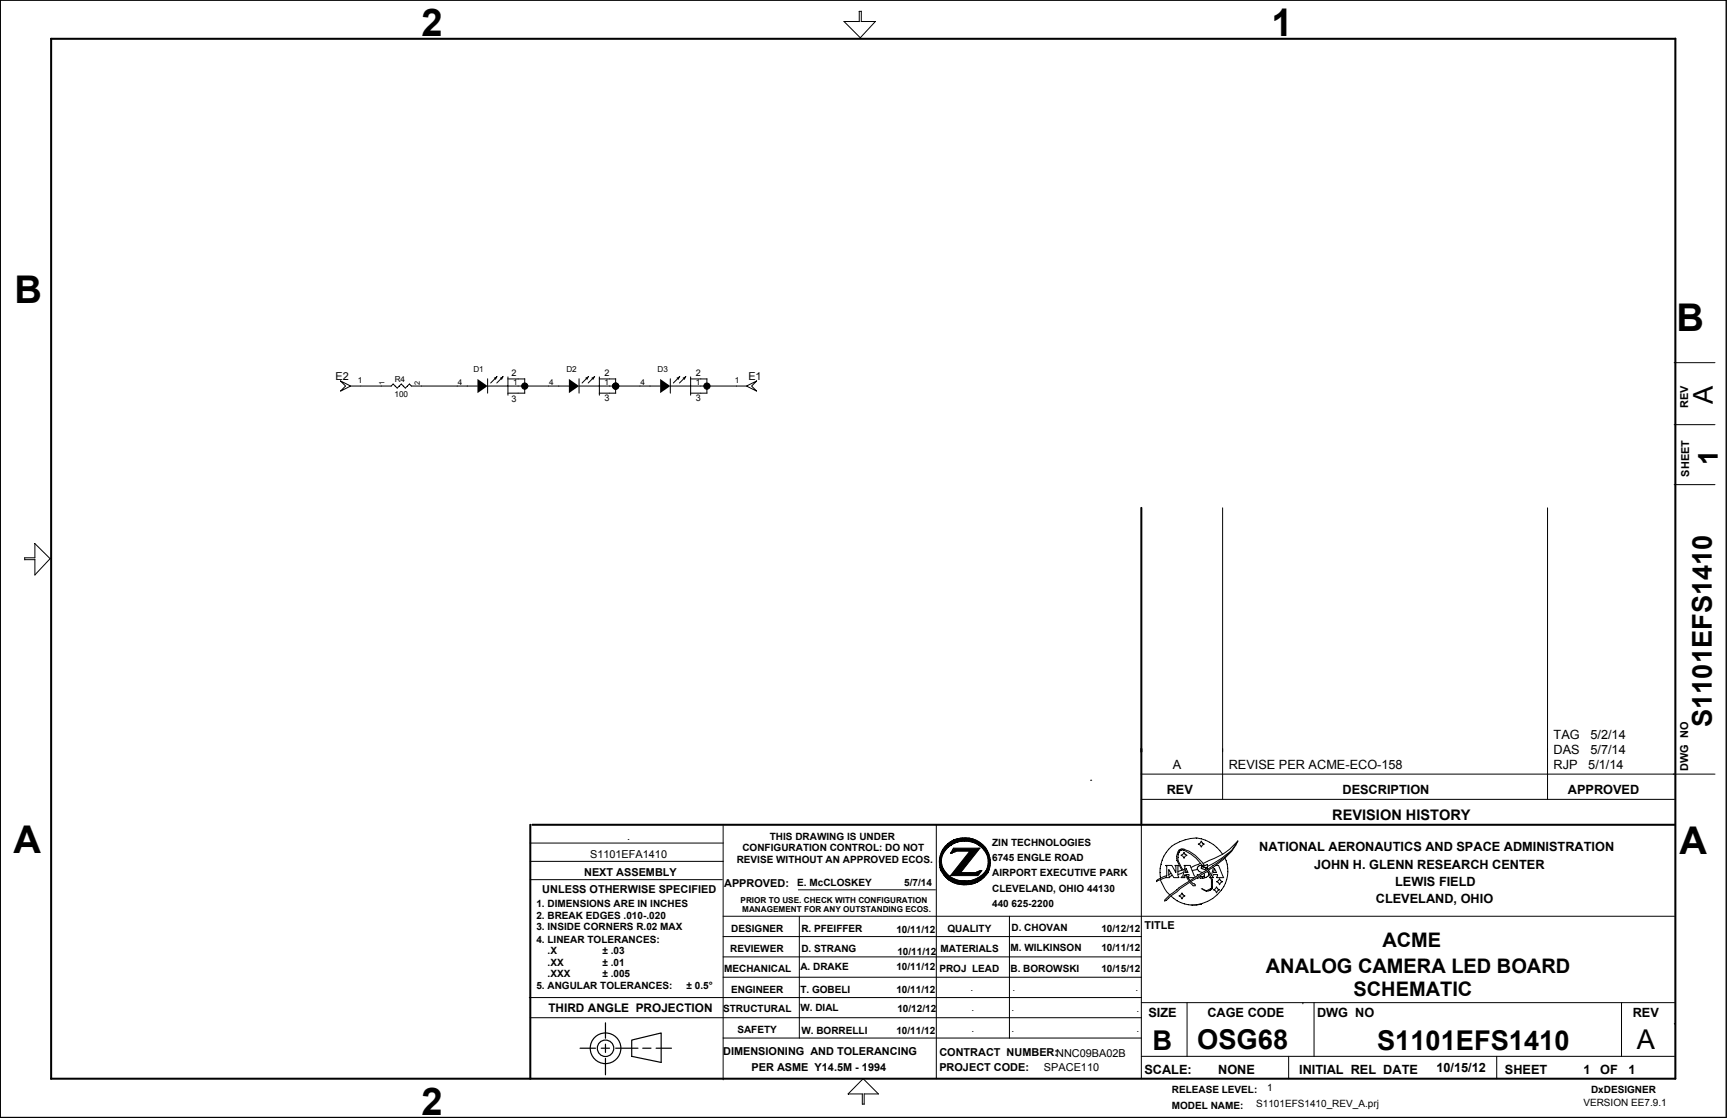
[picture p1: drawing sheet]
<svg xmlns="http://www.w3.org/2000/svg" width="432mm" height="279mm" viewBox="0 0 432 279" stroke-linecap="round" stroke-linejoin="round" font-family="sans-serif">
<g fill="none" stroke="#000" stroke-width=".25">
<path d="M.1 0h431.5v279.3h-431.5zM211 5.4h3.8M214.8 2.8h.5v2.6h3.6l-3.8 4-4.1-4M214.8 2.8v2.6M85.1 95.2l2.6 1.3-2.6 1.2 1.3-1.2zM87.6 96.5h10.2M97.8 96.5l.5-.5 1 1 1-1 1 1 1.1-1 .5 .5M102.8 96.5h16.6M121.9 94.7v3.6M124.2 94.2l-1.5 1.5M125.7 94.2l-1.5 1.5M127 96.5h15.2"/>
<path d="M127 94.7h4.2M127 94.2v2.3h-5.1M127 96.4v2.4M131.2 94.7v3.6h-4.2M144.8 94.7v3.6M147.1 94.2l-1.6 1.5M148.6 94.2l-1.5 1.5M149.8 94.7h4.2M149.8 98.3h4.2M149.9 94.2v2.3h-5.1M153.9 94.7v3.6M165.1 96.5h-15.3l.1 2.3"/>
<path d="M167.6 94.7v3.6M169.9 94.2l-1.5 1.5M171.4 94.2l-1.5 1.5M172.6 96.5h14.1M172.6 94.7h4.2M172.7 94.2v2.3h-5.1M172.7 96.4v2.4M176.7 94.7l.1 3.6h-4.2M186.6 96.5l2.6-1.3-1.3 1.3 1.3 1.2zM418.6 90.6h10.2M418.6 106.1h10.2M6.1 139.4h2.6"/>
<path d="M6.2 139.4v.5h2.5v3.8l3.8-4.1-3.8-3.8v3.6M305.7 126.9v72.9M386.9 126.9v72.9M418.6 121.1h10.2M272.7 195h.3M285.3 193.5h143.5M285.4 199.8h133.3M132.6 219.8h48M132.6 215.3h48.2M132.6 210.7h48.2M180.8 206.4v63.5M234.1 206.1v63.5"/>
<path d="M235.1 216.8v.5l.5 .5M235.9 213.2a4.6 4.6 0 0 0 2.7 6.5l.8 .3 1.9 .1M235.9 213.2a6.1 6.1 0 0 1 6-3 6.1 6.1 0 0 1 5.1 4.4l.1 .6M235.9 213.2h.1M238.2 213l-.5 .2h.5M238.2 218.6l-.5 .2M238.4 212h6.6l-4.8 6.1h3.8l1-.5h.5l-1 1.2h-6.8l4.8-6.1h-3.3l-1.5 .5zM238.4 212l-.2 .5M240.5 210.2h1.3M241.2 209.4a6 6 0 0 1 5.5 9.2 6.7 6.7 0 0 1-5.5 2.5M241.2 209.4a5.9 5.9 0 0 0-6.3 5.9 5.9 5.9 0 0 0 6.4 5.8M244.2 218.3h.3"/>
<path d="M244.8 212l-.3 .2M246.3 212l.2 .2M246.5 212v.3M247.1 215.2a4.9 4.9 0 0 1-5.9 4.9M285.4 206.1v63.5M290.2 219.8v.3a9.2 9.2 0 0 0 2.3 3.5M291.7 216.5l-.2-.2h1.5l1 1.8v-1.6l-.2-.2h1l-.3 .2v2.3l.3 .5h-1.3l-1.3-2v1.5l.3 .5h-1l.2-.5M291.7 218.8l-2.3 1-.2 .5 .2-.2 2.1-.8M291.7 216.5v2.3M292.7 218.3l-.5 .3M293 218.8l-.5 .3M294.8 213a4 4 0 0 0 1 4.3"/>
<path d="M294.8 212.9l.4-.4 .6-.1a10.5 10.5 0 0 1 4.8 3.9M294.8 212.9v.1M295.4 212.2h.3a9.6 9.6 0 0 1 5.4 4.1M295.4 212.2a2.22 2.22 0 0 0-1.1 2.8l1.2 2.6M295.8 218.1l-1.3 .5M296 217.3l-1.5 .5M296 213l.3 .5 .5 .2-.5 .3-.3 .5-.2-.5-.5-.3 .5-.2zM296.5 217l.6 1.1h-.8zM296.8 217.8l-.5 .3M298.6 219.3h-1.5l.2-.7h-.8l1.1 1.5M298.8 219.1l-.2-.3-1-2.5h-1.6l.3 .2-.5 2.3-.5 .5h1l-.3-.2 .3-.5 1 1.5M299 209.4a9.1 9.1 0 0 1 6.7 4.1"/>
<path d="M299.1 209.4a8.8 8.8 0 0 0-8.5 5.5 8.2 8.2 0 0 0-.4 4.7M299.3 219.3v.3l.5-.3 1.1 .2M299.3 217.3l-1.2 .3M299.6 218.6h-.3v.2M299.6 210.9l.5-.2 .3-.5 .2 .5 .5 .2-.5 .3-.2 .5-.3-.5zM300.1 215.8l-2.3 1M300.1 218.8a.57 .57 0 0 0 .5 .4 .57 .57 0 0 0 .5-.3M300.4 217l1 .3v.3M300.5 216.5h.4l.2 .3M300.6 216.5l-.2 .5M300.6 218.1a1.38 1.38 0 0 1-1.3-1.1l.3-.5 .3-.2h1.5l.5-.3v1l-.3-.2 1.3 2M301.1 218.3v.5"/>
<path d="M301.1 216.8l-.7 .2M301.1 218.8v.1M301.2 216.7l.2 .2M301.2 216.7l-.1 .1M301.4 216.8v.2l1.2 2.1M301.6 217.6l-6.8 4.3-2.3 1.7-1.3 1.3v.3l1-.8a51.7 51.7 0 0 1 9.8-6.6 .9 .9 0 0 1 .1 1.1 .9 .9 0 0 1-.9 .5l-.3 .1M302.6 219.1l-.2 .2h.2l.3 .5v2.1l-1.3 .7-1.2-.5M303.1 216.3h.3M303.4 216.8l-.5 2-.3 .3M303.7 217l.5 1.1h-.8zM303.9 216.3h.8l1.2 3h-1.7l.2-.7h-1l-.3 .5 .3 .2h-.5l.2 .5v2.1a1.68 1.68 0 0 1-2.5 .2M305.7 213.5l-4.8 2.3"/>
<path d="M306.2 214.2a8.3 8.3 0 0 1-5.5 11.6l-1.4 .3-1.5 .1M307.7 212.7l-1.5 1.5-4.3 3.1M309.5 210.2l-2 2-1.8 1.3M309.5 210.2a10.1 10.1 0 0 1-4.1 4.3l-3.5 2M309.5 210.2a12.2 12.2 0 0 1-4.6 5.3l-2.8 2.1M180.8 229h237.9M180.8 239.1h104.6M180.8 234.1h104.6M199.6 222.4h34.3M199.9 229v30.5M252.4 229v30.5M292.7 223.9a7.9 7.9 0 0 0 7.7 2"/>
<path d="M294.8 223.9l.5-.3 .2-.5 .3 .5 .5 .3-.5 .3-.3 .5-.2-.5zM297.8 220.3l1 .8v.3h-.5l-.7-.8M302.9 221.6v.1M303.4 222.4l.5-.3 .3-.5 .2 .5 .5 .3-.5 .2-.2 .5-.3-.5zM304.2 220.3l.5-.2 .2-.5 .3 .5 .5 .2-.5 .3-.3 .5-.2-.5zM132.3 249.3h153.1M132.6 254.3h152.8M180.8 259.4h104.6M180.8 244.2h104.6M285.4 250.6h133.3M296.8 250.6v13.4M325.8 250.6v.3"/>
<path d="M328.5 250.6v13.4M405.4 250.6v13.4M418.6 255.9h.3M.1 279.2h431.5v-279.2h-431.6l.1 279.3M215.6 273.4v2.6M215.6 273.4h-3.6l3.8-3.8 3.8 3.8h-3.5M216.1 273.3v2.6h-.5M285.4 264h133.3M322.2 264v5.6M374.2 264v5.6"/>
<circle cx="131.2" cy="96.5" r=".78"/>
<circle cx="153.9" cy="96.5" r=".78"/>
<circle cx="176.8" cy="96.5" r=".78"/>
</g>
<g fill="none" stroke="#000" stroke-width=".51">
<path d="M12.7 9.7h406.2M12.8 9.7v259.9M418.9 9.7v259.9h-406.2M285.4 126.9v79.3M132.6 206.1v63.5M133.1 206.1h285.6M235.1 215.5l.5 1.8M235.4 213.5a5.6 5.6 0 0 0 2 6.3M236.4 212.2l-1.1 1.8-.2 1.6M238.7 212.2h5.8l-4.8 6.1h4.1l1.2-.5-.5 .8h-6.3l4.8-6.1h-3.8l-1 .5zM240 209.7h-.1a6.3 6.3 0 0 1 6.4 2.3M246 212a5.1 5.1 0 0 1 .8 6.1"/>
<path d="M246.8 213.2a4.5 4.5 0 0 1-.3 4.6"/>
</g>
<path d="M235.1 216a6 6 0 0 0 6.2 4.3M235.6 213l-.2 .7M235.6 213a6.6 6.6 0 0 1 11.5 .5M236.1 218.6a6.1 6.1 0 0 0 5.6 2.3M238.9 218.1l4.6-5.6h.3l-4.6 5.8h-.5M240.2 209.7a5.7 5.7 0 0 0-4.6 3.3M246.8 217.8a5.7 5.7 0 0 1-4.8 3.1M246.8 217.6a6.6 6.6 0 0 1-6.1 2.7" fill="none" stroke="#000" stroke-width=".63"/>
<g fill="none" stroke="#000" stroke-width=".3">
<path d="M245.3 217.6l-.3 .2M151.4 255.6v3.9M157.9 259.9l7.4-1.8v7.4l-7.4-1.5zM145 262h3.9M150.3 262h2.1M151.4 260.9v2.1M151.4 264.5v4.1M153.9 262h5.6M160.7 262h2.1M164 262h3.9"/>
<circle cx="151.4" cy="262" r="2.06"/>
<circle cx="151.4" cy="262" r="3.8"/>
</g>
<g fill="#000">
<path d="M119.4 94.7l2.5 1.8-2.5 1.8z" fill-rule="evenodd"/>
<path d="M123.4 94.4l1.1-.5-.5 1.1z" fill-rule="evenodd"/>
<path d="M125 94.4l1-.5-.5 1.1z" fill-rule="evenodd"/>
<path d="M142.2 94.7l2.6 1.8-2.6 1.8z" fill-rule="evenodd"/>
<path d="M146.3 94.4l1-.5-.5 1.1z" fill-rule="evenodd"/>
<path d="M147.8 94.4l1-.5-.5 1.1z" fill-rule="evenodd"/>
<path d="M165.1 94.7l2.5 1.8-2.5 1.8z" fill-rule="evenodd"/>
<path d="M169.1 94.4l1-.5-.5 1.1z" fill-rule="evenodd"/>
<path d="M170.6 94.4l1.1-.5-.5 1.1z" fill-rule="evenodd"/>
<circle cx="131.2" cy="96.5" r=".8"/>
<circle cx="153.9" cy="96.5" r=".8"/>
<circle cx="176.7" cy="96.5" r=".8"/>
</g>
<g font-size="9.5">
<text x="105.4" y="9">2</text>
<text x="317.9" y="9">1</text>
<text x="3.6" y="75.7">B</text>
<text x="419.1" y="82.8">B</text>
<text x="3.4" y="213.3">A</text>
<text x="419.9" y="213.5">A</text>
<text x="105.4" y="278.8">2</text>
</g>
<g font-size="6.8">
<text x="428.2" y="101" transform="rotate(-90 428.2 101)">A</text>
<text x="429.5" y="116.3" transform="rotate(-90 429.5 116.3)">1</text>
<text x="428" y="181.7" transform="rotate(-90 428 181.7)">S1101EFS1410</text>
<text x="288.2" y="262.3">B</text>
<text x="299.3" y="262.1">OSG68</text>
<text x="344.3" y="262.3">S1101EFS1410</text>
<text x="409.2" y="262.3">A</text>
</g>
<g font-size="5">
<text x="345.7" y="236.8">ACME</text>
<text x="316.5" y="243.1">ANALOG CAMERA LED BOARD</text>
<text x="338.4" y="249">SCHEMATIC</text>
</g>
<text font-size="3.6" x="333.1" y="204.8">REVISION HISTORY</text>
<g font-size="3.2">
<text x="388.5" y="184.7">TAG</text>
<text x="397.6" y="184.7">5/2/14</text>
<text x="388.5" y="188.5">DAS</text>
<text x="397.6" y="188.5">5/7/14</text>
<text x="293.2" y="192.3">A</text>
<text x="307.2" y="192.3">REVISE PER ACME-ECO-158</text>
<text x="388.4" y="192.3">RJP</text>
<text x="397.1" y="192.3">5/1/14</text>
<text x="291.7" y="198.5">REV</text>
<text x="335.7" y="198.5">DESCRIPTION</text>
<text x="392" y="198.5">APPROVED</text>
<text x="314.8" y="212.8">NATIONAL AERONAUTICS AND SPACE ADMINISTRATION</text>
<text x="328.5" y="217.1">JOHN H. GLENN RESEARCH CENTER</text>
<text x="348.8" y="221.4">LEWIS FIELD</text>
<text x="344" y="225.7">CLEVELAND, OHIO</text>
<text x="287.1" y="254.1">SIZE</text>
<text x="301.9" y="254.1">CAGE CODE</text>
<text x="329.3" y="254.1">DWG NO</text>
<text x="408.2" y="254.1">REV</text>
<text x="286.1" y="268.4">SCALE:</text>
<text x="304.6" y="268.4">NONE</text>
<text x="324.8" y="268.4">INITIAL REL DATE</text>
<text x="359.2" y="267.8">10/15/12</text>
<text x="376.3" y="268.4">SHEET</text>
<text x="395.9" y="268.4">1</text>
<text x="400.1" y="268.4">OF</text>
<text x="407.2" y="268.4">1</text>
</g>
<text font-size="3" x="137.1" y="253">THIRD ANGLE PROJECTION</text>
<g font-size="2.7">
<text x="83.9" y="94.9">E2</text>
<text x="187.1" y="94.9">E1</text>
<text x="422.1" y="102.1" transform="rotate(-90 422.1 102.1)">REV</text>
<text x="422.3" y="119.1" transform="rotate(-90 422.3 119.1)">SHEET</text>
<text x="422.1" y="192.7" transform="rotate(-90 422.1 192.7)">DWG NO</text>
<text x="156.8" y="209.8">.</text>
<text x="147.5" y="214.4">S1101EFA1410</text>
<text x="146" y="218.9">NEXT ASSEMBLY</text>
<text x="181.1" y="221.7">APPROVED:</text>
<text x="135.6" y="223.3">UNLESS OTHERWISE SPECIFIED</text>
<text x="286.1" y="232.2">TITLE</text>
<text x="180.8" y="263.6">DIMENSIONING AND TOLERANCING</text>
<text x="234.9" y="263.9">CONTRACT NUMBER:NNC09BA02B</text>
<text x="187.9" y="267.7">PER ASME Y14.5M - 1994</text>
<text x="234.9" y="267.7">PROJECT CODE:</text>
<text x="261" y="267.7">SPACE110</text>
</g>
<g font-size="2.5">
<text x="192.5" y="209.9">THIS DRAWING IS UNDER</text>
<text x="184.2" y="215.7">REVISE WITHOUT AN APPROVED ECOS.</text>
<text x="185.6" y="212.7">CONFIGURATION CONTROL: DO NOT</text>
<text x="248.1" y="211.4">ZIN TECHNOLOGIES</text>
<text x="248.1" y="215.2">6745 ENGLE ROAD</text>
<text x="199.3" y="221.3">E. McCLOSKEY</text>
<text x="226.1" y="221.3">5/7/14</text>
<text x="248.1" y="219">AIRPORT EXECUTIVE PARK</text>
<text x="134.1" y="226.7">1. DIMENSIONS ARE IN INCHES</text>
<text x="248.1" y="222.8">CLEVELAND, OHIO 44130</text>
<text x="248.1" y="226.7">440 625-2200</text>
<text x="134.1" y="232.5">3. INSIDE CORNERS R.02 MAX</text>
<text x="134.1" y="229.7">2. BREAK EDGES .010-.020</text>
<text x="182.8" y="233">DESIGNER</text>
<text x="200.4" y="233">R. PFEIFFER</text>
<text x="224.1" y="233.3">10/11/12</text>
<text x="236.9" y="233">QUALITY</text>
<text x="252.9" y="232.7">D. CHOVAN</text>
<text x="275.4" y="233">10/12/12</text>
<text x="134.1" y="235.5">4. LINEAR TOLERANCES:</text>
<text x="136.9" y="238.3">.X</text>
<text x="150.6" y="238.3">± .03</text>
<text x="182.6" y="237.8">REVIEWER</text>
<text x="200.4" y="237.8">D. STRANG</text>
<text x="224.4" y="238.6">10/11/12</text>
<text x="235.1" y="237.8">MATERIALS</text>
<text x="252.6" y="237.6">M. WILKINSON</text>
<text x="275.4" y="237.6">10/11/12</text>
<text x="136.9" y="244.2">.XXX</text>
<text x="136.9" y="241.4">.XX</text>
<text x="150.6" y="244.2">± .005</text>
<text x="150.6" y="241.4">± .01</text>
<text x="181.1" y="242.9">MECHANICAL</text>
<text x="200.1" y="242.4">A. DRAKE</text>
<text x="224.1" y="242.4">10/11/12</text>
<text x="234.9" y="242.9">PROJ LEAD</text>
<text x="252.6" y="242.9">B. BOROWSKI</text>
<text x="275.4" y="242.9">10/15/12</text>
<text x="134.1" y="247.2">5. ANGULAR TOLERANCES:</text>
<text x="171.7" y="247.2">± 0.5°</text>
<text x="182.8" y="248.2">ENGINEER</text>
<text x="200.1" y="248.2">T. GOBELI</text>
<text x="224.1" y="248.2">10/11/12</text>
<text x="242.7" y="247.7">.</text>
<text x="253.2" y="247.7">.</text>
<text x="283.9" y="247.7">.</text>
<text x="180.8" y="253">STRUCTURAL</text>
<text x="200.1" y="252.6">W. DIAL</text>
<text x="224.4" y="252.8">10/12/12</text>
<text x="242.9" y="252.6">.</text>
<text x="242.9" y="257.9">.</text>
<text x="252.9" y="252.6">.</text>
<text x="252.9" y="257.9">.</text>
<text x="284.2" y="252.8">.</text>
<text x="284.2" y="257.9">.</text>
<text x="184.4" y="258.1">SAFETY</text>
<text x="200.4" y="258.4">W. BORRELLI</text>
<text x="224.1" y="258.4">10/11/12</text>
<text x="293" y="273.1">RELEASE LEVEL:</text>
<text x="316.9" y="272.6">1</text>
<text x="397.8" y="273.1">DxDESIGNER</text>
<text x="293" y="277.2">MODEL NAME:</text>
<text x="314.1" y="276.6">S1101EFS1410_REV_A.prj</text>
<text x="395.9" y="276.4">VERSION EE7.9.1</text>
</g>
<g font-size="2.3">
<text x="127.9" y="94.1">2</text>
<text x="151.2" y="94.1">2</text>
<text x="174" y="94.1">2</text>
<text x="127.9" y="100.4">3</text>
<text x="151.2" y="100.3">3</text>
<text x="174" y="100.3">3</text>
</g>
<g font-size="2">
<text x="89.5" y="95.8">1</text>
<text x="98.7" y="95.4">R4</text>
<text x="118.4" y="92.9">D1</text>
<text x="141.6" y="92.9">D2</text>
<text x="164.4" y="92.9">D3</text>
<text x="183.8" y="95.8">1</text>
<text x="98.6" y="99.2">100</text>
<text x="114.5" y="96.3">4</text>
<text x="128.3" y="96.3">1</text>
<text x="137.3" y="96.3">4</text>
<text x="151.1" y="96.3">1</text>
<text x="160.1" y="96.3">4</text>
<text x="173.9" y="96.3">1</text>
<text x="185.2" y="225.7">PRIOR TO USE. CHECK WITH CONFIGURATION</text>
<text x="185.6" y="228">MANAGEMENT FOR ANY OUTSTANDING ECOS.</text>
</g>
<g font-size="1.8">
<text x="96.1" y="96.2" transform="rotate(-90 96.1 96.2)">1</text>
<text x="105" y="96.2" transform="rotate(-90 105 96.2)">2</text>
</g>
</svg>
